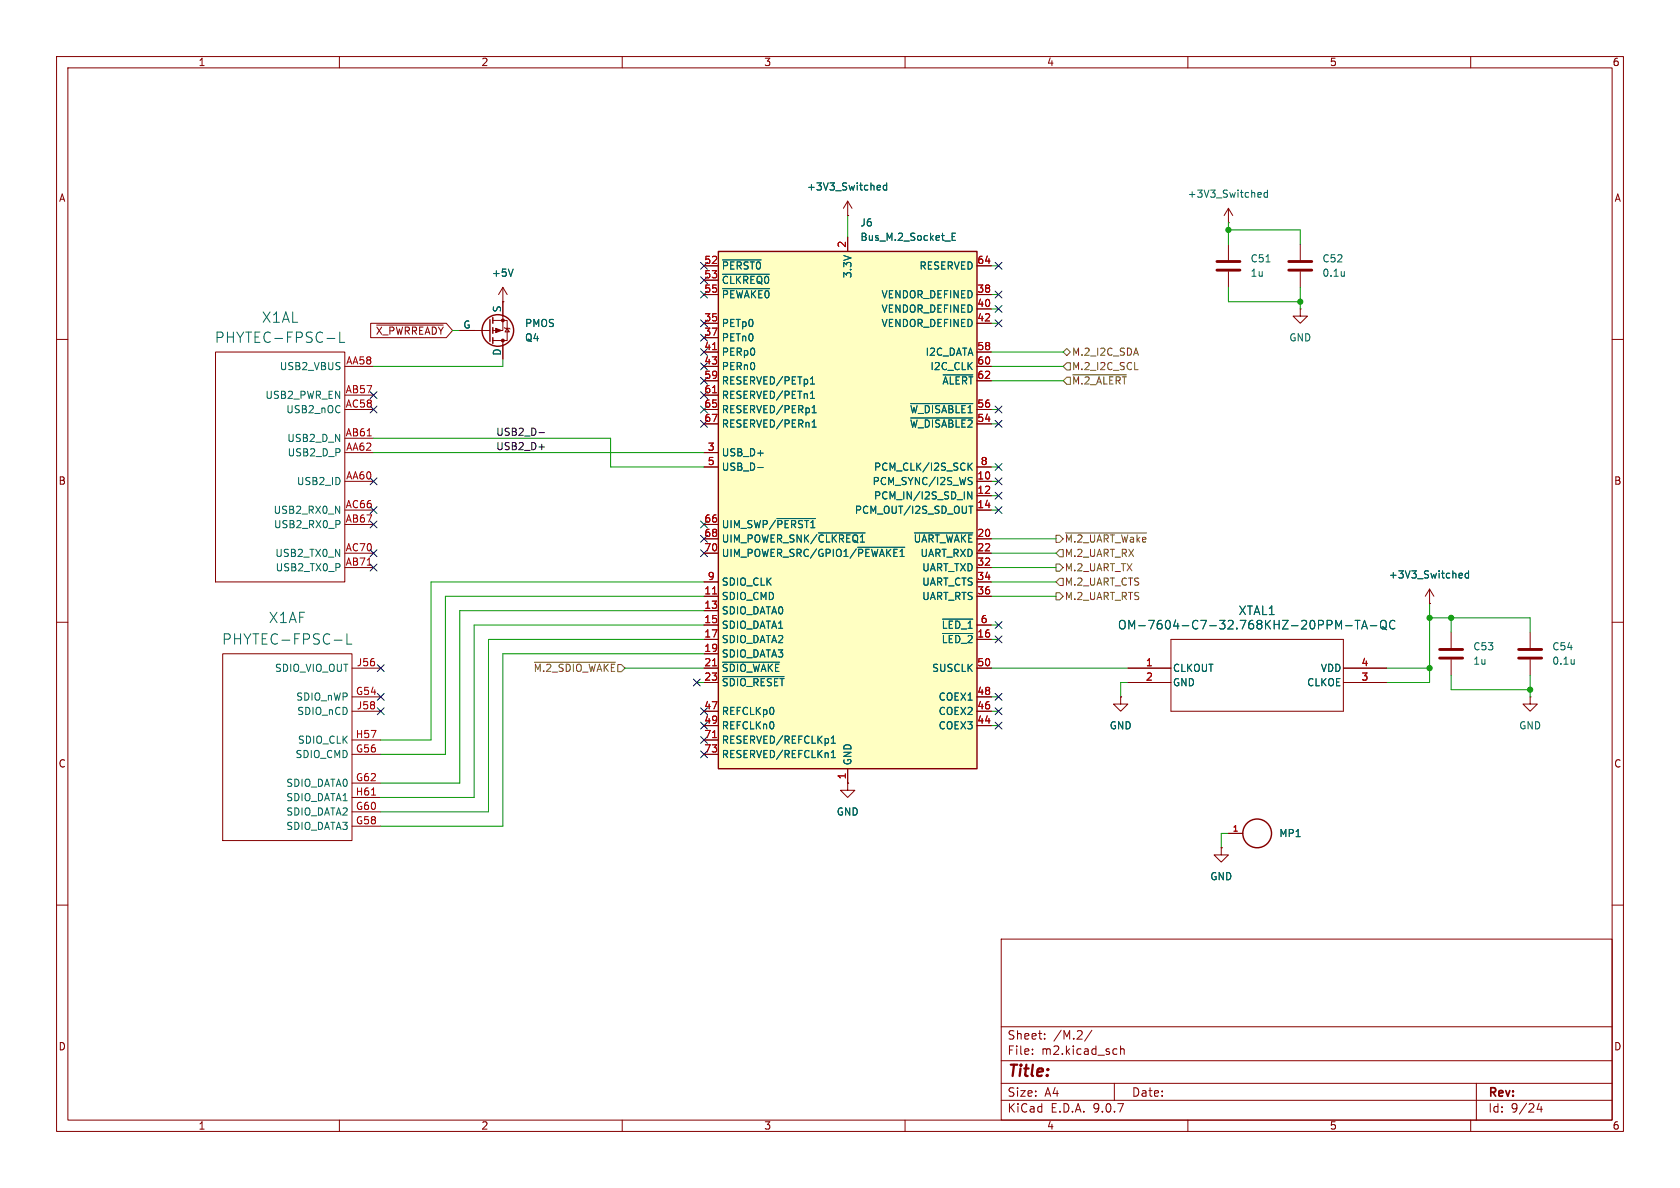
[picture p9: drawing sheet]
<svg xmlns="http://www.w3.org/2000/svg" width="297mm" height="210mm" viewBox="0 0 297 210" stroke-linecap="round" stroke-linejoin="round" font-family="sans-serif">
<g fill="none" stroke="#840000" stroke-width=".18">
<path d="M10 10h277v190h-277zM12 12h273v186h-273zM60 10v2M110 10v2M160 10v2M210 10v2M260 10v2M149.9 38.1h.1M149.9 35.6l-.8 1.2M149.9 35.6l.7 1.2M149.9 35.6v2.5M10 60h2"/>
<path d="M285 60h2M10 110h2M285 110h2M10 160h2M177 166h108v32h-108zM285 160h2M60 198v2M110 198v2M160 198v2M177 194.5h108M177 191.5h108M177 187.5h108"/>
<path d="M177 181.5h108M182.5 186.3v.1M182.5 185.5v.1M184.7 183.6v.1M184.7 182.8v.1M193 182.1l-1.3 2M197 191.5v3M197.3 185.4l.2 .1M197.5 186.3l-.2 .1M198.1 184.9v1.5M198.1 185.5l.2-.1 .4 .1v.9M210 198v2"/>
<path d="M260 198v2M261 191.5v6.5M272.1 195l-.4 1.1h1M272.5 195.6v1"/>
</g>
<path d="M155.2 32.8h.4l.1 .3-.6 .1M155.6 33.5l-.4 .1M156.8 32.8h-.4l-.3 .2 .2 .5h.5M156.8 32.3v1.3" fill="none" stroke="#006464" stroke-width=".18"/>
<path d="M127 44.5h45.7v91.4h-45.7z" fill="#ffffc2"/>
<g fill="none" stroke="#840000" stroke-width=".25">
<path d="M86.6 56.5v3.8M87.1 56.1v1.1M87.1 57.9v1M87.1 59.7v1M127 44.5h45.7v91.4h-45.7z"/>
<circle cx="88" cy="58.4" r="2.79"/>
<circle cx="222.2" cy="147.3" r="2.54"/>
</g>
<g fill="none" stroke="#840000" stroke-width=".18">
<path d="M149.9 38.1h.1M217.2 39.4h.1M217.2 36.8v2.6M217.2 36.8l-.8 1.3M217.2 36.8l.7 1.3M65.5 57.1h13.4l1.1 1.3-1.1 1.3h-13.4zM66.6 57.5h11.8M81.3 58.4h5.3M87.1 56.6h2.6v3.6h-2.6M88.9 50.8v7.6h-1.8M88.9 53.3h.1M88.9 50.8l-.8 1.3"/>
<path d="M88.9 50.8l.8 1.3M89.2 57.9l.1 .1h.7l.2 .2M89.7 58l.3 .7h-.7zM124.5 47h2.5M124.5 49.5h2.5M124.5 52.1h2.5M124.5 57.2h2.5M124.5 59.7h2.5M149.9 41.9v2.6M172.7 47h2.6M172.7 52.1h2.6M172.7 57.2h2.6"/>
<path d="M172.7 54.6h2.6M217.2 43.2v2.8M217.2 48v2.8M229.9 54.6v1.3h1.2l-1.2 1.3-1.3-1.3h1.3M229.9 54.6h.1M229.9 43.2v2.8M229.9 48v2.8M38.1 62.2h22.9v40.7h-22.9zM61 64.8h5M61 69.9h5M61 72.4h5M61 77.5h5"/>
<path d="M88.9 60.2v3.3M124.5 62.2h2.5M124.5 64.8h2.5M124.5 67.3h2.5M124.5 69.9h2.5M124.5 72.4h2.5M124.5 74.9h2.5M172.7 62.2h2.6M172.7 64.8h2.6M172.7 67.3h2.6M172.7 72.4h2.6M172.7 74.9h2.6"/>
<path d="M61 80h5M61 92.7h5M61 97.8h5M61 85.1h5M61 90.2h5M124.5 80h2.5M124.5 82.6h2.5M124.5 92.7h2.5M124.5 95.3h2.5M124.5 97.8h2.5M172.7 82.6h2.6M172.7 95.3h2.6"/>
<path d="M172.7 97.8h2.6M172.7 85.1h2.6M172.7 87.6h2.6M172.7 90.2h2.6M39.4 115.6h22.8v33h-22.8zM61 100.3h5M62.2 118.1h5.1M124.5 102.9h2.5M124.5 105.4h2.5M124.5 108h2.5M124.5 110.5h2.5M124.5 113h2.5"/>
<path d="M124.5 115.6h2.5M124.5 118.1h2.5M172.7 102.9h2.6M172.7 105.4h2.6M172.7 110.5h2.6M172.7 113h2.6M172.7 118.1h2.6M172.7 100.3h2.6M199.4 118.1h7.6M207 113h30.5v12.7h-30.5zM237.5 118.1h7.6M252.7 106.7h.1"/>
<path d="M252.7 104.1l-.7 1.3M252.7 104.1l.8 1.3M252.7 104.1v2.6M256.5 111.8v2.8M256.5 116.6v2.8M270.5 111.8v2.8M270.5 116.6v2.8M62.2 125.7h5.1M62.2 130.8h5.1M62.2 133.4h5.1M62.2 123.2h5.1M62.2 138.4h5.1"/>
<path d="M124.5 120.7h2.5M124.5 125.7h2.5M124.5 128.3h2.5M124.5 130.8h2.5M124.5 133.4h2.5M149.9 138.4v1.3h1.2l-1.2 1.3-1.3-1.3h1.3M149.9 138.4h.1M149.9 135.9v2.5M172.7 125.7h2.6M172.7 128.3h2.6M172.7 123.2h2.6M198.1 123.2v1.3h1.3l-1.3 1.2-1.3-1.2h1.3"/>
<path d="M198.1 123.2h.1M199.4 120.7h7.6M237.5 120.7h7.6M270.5 123.2v1.3h1.3l-1.3 1.2-1.3-1.2h1.3M270.5 123.2h.1M62.2 141h5.1M62.2 143.5h5.1M62.2 146.1h5.1M215.9 149.9v1.2h1.3l-1.3 1.3-1.3-1.3h1.3M215.9 149.9h.1M217.2 147.3h2.5"/>
</g>
<g fill="none" stroke="#006464" stroke-width=".18">
<path d="M155.2 32.8h.4l.1 .3-.6 .1M155.6 33.5l-.4 .1M156.8 32.8h-.4l-.3 .2 .2 .5h.5M156.8 32.3v1.3M222.6 34l.3 .1 .1 .2-.6 .1M222.9 34.8l-.3 .1M224.1 34.1l-.4-.1-.2 .3 .1 .5h.5M224.1 33.6v1.3M57.8 59.8h1.4M60.1 58.7v1.8h.8M90.7 47.6l-.4 1.2M127.7 45.9h6.9"/>
<path d="M127.7 48.5h8.3M127.7 51h8.4M167.1 42.6h.9M168.3 41.8h.4M168.9 41.2h-.6v1.3h.6M223.8 46.3h.7M237.7 48v.8M237.7 48.7l-.1 .1M143.3 67.9h.7M143.3 70.4h.7M143.4 66.9l.2-.3v1.3M143.4 69.5l.2-.3v1.2"/>
<path d="M143.6 73h.7M143.6 72.1l.3-.4v1.3M143.6 74.6l.3-.4v1.3M143.6 75.5h.7M161 71.3h11M161 73.9h11M166.7 66.3h5.3M60 92.1v.5M134 82.6h.9M137.4 91.7h6.8M144.7 94.2h8.2M151.6 96.7h8.4"/>
<path d="M161.7 94.2h10.3M171.1 81.9v1.2M171.3 89.5h.7M171.3 82.4l.6 .7M171.4 85l.3 .1 .2 .3-.3 .3h-.3M171.4 84.4l.5 .1M171.6 89.5v1.2M171.8 86.9v1.3l-.7-1.3v1.3M171.9 81.9l-.8 .7M59.1 113.2h1.4M61.3 112v1.9h.9M127.7 117.1h10.1"/>
<path d="M127.7 119.6h10.9M166.6 109.4h5.4M166.6 112h5.4M236.7 110.8l.5-1.1v1.5M237.9 110.6h1.2M239.6 109.7h.8M240 109.7v1.5M240.7 111.2l.5-1.5 .5 1.5M240.9 110.8h.7M242.2 110.6h1.2M244.1 109.9a.51 .51 0 0 1 .6-.2 .51 .51 0 0 1 .4 .5v.5a.51 .51 0 0 1-.5 .5 .51 .51 0 0 1-.5-.5zM244.3 110.8l.3 .1 .5 .4"/>
<path d="M246.6 109.8a.61 .61 0 0 0-.8 0 .61 .61 0 0 0-.1 .7 .57 .57 0 0 0 .2 .6 .57 .57 0 0 0 .7-.1M258.1 101.3l.4 .1v.2l-.6 .2M258.5 102.1l-.4 .1M259.6 101.4l-.3-.1-.3 .3 .1 .5h.5M259.6 100.9v1.3M278.3 116.6v.8M278.3 117.3l-.1 .1M147 131.4h.7M147 130.5l.3-.4v1.3M147 133l.3-.3v1.2M147 133.9h.7"/>
</g>
<path d="M64.9 77.1h.7M126 61.8h.7M126 69.4h.7M64.9 99.9h.7M126 105h.7M126 117.7h.7M126 130.4h.7M65.7 140.6h.7" fill="none" stroke="#a90000" stroke-width=".18"/>
<path d="M215.1 46.2h4.1M215.1 47.8h4.1M227.8 46.2h4.1M227.8 47.8h4.1M254.5 114.8h4.1M254.5 116.3h4.1M268.5 114.8h4M268.5 116.3h4" fill="none" stroke="#840000" stroke-width=".51"/>
<g fill="#840000" stroke="#840000" stroke-width=".18">
<path d="M87.6 58l1 .4-1 .4z"/>
<circle cx="88.9" cy="60.2" r=".25"/>
<circle cx="88.9" cy="56.6" r=".25"/>
</g>
<path d="M188 62.2l.6-.6 .6 .6-.6 .7zM188.6 66.7h.6v1.2h-.6l-.6-.6zM188.6 64.1h.6v1.3h-.6l-.6-.6zM189.6 66.3h9.5M200.6 65.3h.6M186.7 99.7h.6l.7 .6-.7 .7h-.6zM186.7 94.6h.6l.7 .7-.7 .6h-.6zM187.3 97.2h.7v1.2h-.7l-.6-.6zM188.4 94.2h14.3M94.5 117.1h14.3M186.7 104.8h.6l.7 .6-.7 .6h-.6zM186.7 102.9l.6-.7h.7v1.3h-.7z" fill="none" stroke="#725600" stroke-width=".18"/>
<path d="M95.3 79h1M95.3 76.5h1" fill="none" stroke="#0f0f0f" stroke-width=".18"/>
<g fill="none" stroke="#009600" stroke-width=".18">
<path d="M149.9 38.1v3.8M217.2 39.4v3.8M175.3 57.2h1.2M175.3 54.6h1.2M175.3 47h1.2M175.3 52.1h1.2M217.2 50.8v2.5h12.7M217.2 40.6h12.7v2.6M229.9 50.8v3.8M66 77.5h41.9v5.1h16.6M88.9 63.5v1.3h-22.9M175.3 74.9h1.2"/>
<path d="M175.3 64.8h12.7M175.3 62.2h12.7M175.3 67.3h12.7M175.3 72.4h1.2M66 80h58.5M175.3 87.6h1.2M175.3 90.2h1.2M175.3 85.1h1.2M175.3 82.6h1.2M175.3 97.8h11.4M175.3 95.3h11.4M110.5 118.1h14"/>
<path d="M124.5 113h-38.1v30.5h-19.1M124.5 110.5h-40.7v30.5h-16.5M124.5 115.6h-35.6v30.5h-21.6M124.5 102.9h-48.3v27.9h-8.9M124.5 105.4h-45.8v28h-11.4M124.5 108h-43.2v30.4h-14M175.3 118.1h24.1M175.3 113h1.2M175.3 110.5h1.2M175.3 102.9h11.4M175.3 105.4h11.4M175.3 100.3h11.4"/>
<path d="M245.1 118.1h7.6M252.7 109.2h17.8v2.6M252.7 106.7v14h-7.6M256.5 109.2v2.6M256.5 119.4v2.5h14M270.5 119.4v3.8M123.2 120.7h1.3M175.3 123.2h1.2M175.3 128.3h1.2M175.3 125.7h1.2M199.4 120.7h-1.3v2.5M217.2 147.3h-1.3v2.6"/>
</g>
<g fill="none" stroke="#000084" stroke-width=".18">
<path d="M123.9 51.5l1.2 1.2M123.9 56.5l1.2 1.3M123.9 59.1l1.2 1.2M123.9 46.4l1.2 1.2M123.9 48.9l1.2 1.2M125.1 51.5l-1.2 1.2M125.1 56.5l-1.2 1.3M125.1 59.1l-1.2 1.2M125.1 46.4l-1.2 1.2M125.1 48.9l-1.2 1.2M175.9 54l1.2 1.2M175.9 51.5l1.2 1.2"/>
<path d="M175.9 46.4l1.2 1.2M175.9 56.5l1.2 1.3M177.1 54l-1.2 1.2M177.1 51.5l-1.2 1.2M177.1 46.4l-1.2 1.2M177.1 56.5l-1.2 1.3M65.4 69.2l1.2 1.3M65.4 71.8l1.2 1.2M66.6 69.2l-1.2 1.3M66.6 71.8l-1.2 1.2M123.9 66.7l1.2 1.2M123.9 71.8l1.2 1.2"/>
<path d="M123.9 74.3l1.2 1.2M123.9 69.2l1.2 1.3M123.9 61.6l1.2 1.2M123.9 64.2l1.2 1.2M125.1 66.7l-1.2 1.2M125.1 71.8l-1.2 1.2M125.1 74.3l-1.2 1.2M125.1 69.2l-1.2 1.3M125.1 61.6l-1.2 1.2M125.1 64.2l-1.2 1.2M175.9 71.8l1.2 1.2M175.9 74.3l1.2 1.2"/>
<path d="M177.1 71.8l-1.2 1.2M177.1 74.3l-1.2 1.2M65.4 97.2l1.2 1.2M65.4 89.6l1.2 1.2M65.4 84.5l1.2 1.2M65.4 99.7l1.2 1.2M65.4 92.1l1.2 1.2M66.6 97.2l-1.2 1.2M66.6 89.6l-1.2 1.2M66.6 84.5l-1.2 1.2M66.6 99.7l-1.2 1.2M66.6 92.1l-1.2 1.2"/>
<path d="M123.9 92.1l1.2 1.2M123.9 97.2l1.2 1.2M123.9 94.6l1.2 1.3M125.1 92.1l-1.2 1.2M125.1 97.2l-1.2 1.2M125.1 94.6l-1.2 1.3M175.9 89.6l1.2 1.2M175.9 87l1.2 1.2M175.9 81.9l1.2 1.3M175.9 84.5l1.2 1.2M177.1 89.6l-1.2 1.2M177.1 87l-1.2 1.2"/>
<path d="M177.1 81.9l-1.2 1.3M177.1 84.5l-1.2 1.2M66.7 117.5l1.2 1.2M67.9 117.5l-1.2 1.2M175.9 109.9l1.2 1.2M175.9 112.4l1.2 1.2M177.1 109.9l-1.2 1.2M177.1 112.4l-1.2 1.2M66.7 125.1l1.2 1.2M66.7 122.6l1.2 1.2M67.9 125.1l-1.2 1.2M67.9 122.6l-1.2 1.2"/>
<path d="M122.6 120l1.2 1.3M123.8 120l-1.2 1.3M123.9 127.7l1.2 1.2M123.9 130.2l1.2 1.2M123.9 132.7l1.2 1.3M123.9 125.1l1.2 1.2M125.1 127.7l-1.2 1.2M125.1 130.2l-1.2 1.2M125.1 132.7l-1.2 1.3M125.1 125.1l-1.2 1.2M175.9 125.1l1.2 1.2M175.9 127.7l1.2 1.2"/>
<path d="M175.9 122.6l1.2 1.2M177.1 125.1l-1.2 1.2M177.1 127.7l-1.2 1.2M177.1 122.6l-1.2 1.2"/>
</g>
<g fill="#009600" stroke="#009600" stroke-width=".18">
<circle cx="256.5" cy="109.2" r=".46"/>
<circle cx="252.7" cy="118.1" r=".46"/>
<circle cx="270.5" cy="121.9" r=".46"/>
<circle cx="252.7" cy="109.2" r=".46"/>
<circle cx="229.9" cy="53.3" r=".46"/>
<circle cx="217.2" cy="40.6" r=".46"/>
</g>
<text font-size="2.8" fill="#840000" x="178" y="190.9">Title:</text>
<g font-size="2.5" fill="#006464">
<text x="46.2" y="57.3">X1AL</text>
<text x="37.9" y="60.8">PHYTEC-FPSC-L</text>
<text x="47.4" y="110.4">X1AF</text>
<text x="39.2" y="114.2">PHYTEC-FPSC-L</text>
</g>
<g font-size="2.1" fill="#006464">
<text x="197.5" y="111.5">OM-7604-C7-32.768KHZ-20PPM-TA-QC</text>
<text x="218.9" y="108.9">XTAL1</text>
</g>
<g font-size="2.1" fill="#840000">
<text x="178" y="184">Sheet:</text>
<text x="186.2" y="184">/M.2/</text>
<text x="178" y="186.7">File:</text>
<text x="184.1" y="186.7">m2.kicad_sch</text>
<text x="178" y="196.9">KiCad</text>
<text x="178" y="194.1">Size:</text>
<text x="184.7" y="194.1">A4</text>
<text x="185.7" y="196.9">E.D.A.</text>
<text x="193.3" y="196.9">9.0.7</text>
<text x="200" y="194.1">Date:</text>
<text x="263" y="194.3">Rev:</text>
<text x="263" y="196.9">Id:</text>
<text x="267.1" y="196.9">9/24</text>
</g>
<g font-size="1.8" fill="#840000">
<text x="35" y="11.9">1</text>
<text x="85" y="11.9">2</text>
<text x="135" y="11.9">3</text>
<text x="185" y="11.9">4</text>
<text x="235" y="11.9">5</text>
<text x="285" y="11.9">6</text>
<text x="10.3" y="35.9">A</text>
<text x="285.3" y="35.9">A</text>
<text x="10.3" y="85.9">B</text>
<text x="285.3" y="85.9">B</text>
<text x="10.3" y="135.9">C</text>
<text x="285.3" y="135.9">C</text>
<text x="10.3" y="185.9">D</text>
<text x="285.3" y="185.9">D</text>
<text x="35" y="199.9">1</text>
<text x="85" y="199.9">2</text>
<text x="135" y="199.9">3</text>
<text x="185" y="199.9">4</text>
<text x="235" y="199.9">5</text>
<text x="285" y="199.9">6</text>
</g>
<g font-size="1.8" fill="#006464">
<text x="142.6" y="33.9">+3V3_Switched</text>
<text x="209.9" y="35.2">+3V3_Switched</text>
<text x="152" y="40.2">J6</text>
<text x="127.5" y="47.9">~{PERST0}</text>
<text x="152" y="42.8">Bus_M.2_Socket_E</text>
<text x="162.5" y="47.9">RESERVED</text>
<text x="221" y="46.6">C51</text>
<text x="233.7" y="46.6">C52</text>
<text x="86.9" y="49.1">+5V</text>
<text x="127.5" y="50.4">~{CLKREQ0}</text>
<text x="127.5" y="52.9">~{PEWAKE0}</text>
<text x="150.7" y="49.3" transform="rotate(-90 150.7 49.3)">3.3V</text>
<text x="155.7" y="52.9">VENDOR_DEFINED</text>
<text x="221" y="49.1">1u</text>
<text x="233.7" y="49.1">0.1u</text>
<text x="81.8" y="58.2">G</text>
<text x="88.6" y="55.3" transform="rotate(-90 88.6 55.3)">S</text>
<text x="92.7" y="58">PMOS</text>
<text x="127.5" y="58">PETp0</text>
<text x="155.7" y="55.5">VENDOR_DEFINED</text>
<text x="155.7" y="58">VENDOR_DEFINED</text>
<text x="49.4" y="65.6">USB2_VBUS</text>
<text x="88.6" y="63" transform="rotate(-90 88.6 63)">D</text>
<text x="92.7" y="60.6">Q4</text>
<text x="127.5" y="60.6">PETn0</text>
<text x="127.5" y="63.1">PERp0</text>
<text x="127.5" y="65.6">PERn0</text>
<text x="163.5" y="63.1">I2C_DATA</text>
<text x="164.4" y="65.6">I2C_CLK</text>
<text x="227.8" y="60.6">GND</text>
<text x="46.8" y="70.7">USB2_PWR_EN</text>
<text x="127.5" y="68.2">RESERVED/PETp1</text>
<text x="127.5" y="70.7">RESERVED/PETn1</text>
<text x="166.5" y="68.2">~{ALERT}</text>
<text x="50.5" y="73.3">USB2_nOC</text>
<text x="127.5" y="73.3">RESERVED/PERp1</text>
<text x="127.5" y="75.8">RESERVED/PERn1</text>
<text x="160.8" y="73.3">~{W_DISABLE1}</text>
<text x="160.8" y="75.8">~{W_DISABLE2}</text>
<text x="50.7" y="78.3">USB2_D_N</text>
<text x="50.8" y="80.9">USB2_D_P</text>
<text x="127.5" y="80.9">USB_D+</text>
<text x="127.5" y="83.4">USB_D-</text>
<text x="154.4" y="83.4">PCM_CLK/I2S_SCK</text>
<text x="52.4" y="86">USB2_ID</text>
<text x="154.2" y="86">PCM_SYNC/I2S_WS</text>
<text x="154.4" y="88.5">PCM_IN/I2S_SD_IN</text>
<text x="48.3" y="91">USB2_RX0_N</text>
<text x="48.3" y="93.6">USB2_RX0_P</text>
<text x="127.5" y="93.6">UIM_SWP/~{PERST1}</text>
<text x="151" y="91">PCM_OUT/I2S_SD_OUT</text>
<text x="48.6" y="98.7">USB2_TX0_N</text>
<text x="48.6" y="101.2">USB2_TX0_P</text>
<text x="127.5" y="96.1">UIM_POWER_SNK/~{CLKREQ1}</text>
<text x="127.5" y="98.7">UIM_POWER_SRC/GPIO1/~{PEWAKE1}</text>
<text x="161.4" y="96.1">~{UART_WAKE}</text>
<text x="162.6" y="98.7">UART_RXD</text>
<text x="162.9" y="101.2">UART_TXD</text>
<text x="127.5" y="103.7">SDIO_CLK</text>
<text x="127.5" y="106.3">SDIO_CMD</text>
<text x="162.9" y="103.7">UART_CTS</text>
<text x="162.9" y="106.3">UART_RTS</text>
<text x="245.4" y="102.5">+3V3_Switched</text>
<text x="127.5" y="108.8">SDIO_DATA0</text>
<text x="127.5" y="111.4">SDIO_DATA1</text>
<text x="127.5" y="113.9">SDIO_DATA2</text>
<text x="166.4" y="111.4">~{LED_1}</text>
<text x="166.4" y="113.9">~{LED_2}</text>
<text x="48.5" y="119">SDIO_VIO_OUT</text>
<text x="127.5" y="116.4">SDIO_DATA3</text>
<text x="127.5" y="119">~{SDIO_WAKE}</text>
<text x="164.7" y="119">SUSCLK</text>
<text x="207.3" y="119">CLKOUT</text>
<text x="233.4" y="119">VDD</text>
<text x="260.4" y="117.7">1u</text>
<text x="260.4" y="115.2">C53</text>
<text x="274.3" y="115.2">C54</text>
<text x="274.3" y="117.7">0.1u</text>
<text x="52.3" y="124.1">SDIO_nWP</text>
<text x="127.5" y="121.5">~{SDIO_RESET}</text>
<text x="165.8" y="124.1">COEX1</text>
<text x="207.3" y="121.5">GND</text>
<text x="231" y="121.5">CLKOE</text>
<text x="52.4" y="126.6">SDIO_nCD</text>
<text x="52.6" y="131.7">SDIO_CLK</text>
<text x="127.5" y="126.6">REFCLKp0</text>
<text x="127.5" y="129.1">REFCLKn0</text>
<text x="127.5" y="131.7">RESERVED/REFCLKp1</text>
<text x="165.8" y="126.6">COEX2</text>
<text x="165.8" y="129.1">COEX3</text>
<text x="196.1" y="129.1">GND</text>
<text x="268.5" y="129.1">GND</text>
<text x="52.1" y="134.2">SDIO_CMD</text>
<text x="127.5" y="134.2">RESERVED/REFCLKn1</text>
<text x="150.7" y="135.4" transform="rotate(-90 150.7 135.4)">GND</text>
<text x="50.5" y="139.3">SDIO_DATA0</text>
<text x="50.5" y="141.8">SDIO_DATA1</text>
<text x="50.5" y="144.4">SDIO_DATA2</text>
<text x="50.5" y="146.9">SDIO_DATA3</text>
<text x="147.8" y="144.4">GND</text>
<text x="226.1" y="148.2">MP1</text>
<text x="213.9" y="155.8">GND</text>
</g>
<g font-size="1.8" fill="#a90000">
<text x="124.4" y="46.7">52</text>
<text x="149.6" y="43.9" transform="rotate(-90 149.6 43.9)">2</text>
<text x="172.7" y="46.7">64</text>
<text x="124.4" y="49.3">53</text>
<text x="124.4" y="51.8">55</text>
<text x="172.7" y="51.8">38</text>
<text x="124.4" y="56.9">35</text>
<text x="124.4" y="59.4">37</text>
<text x="172.7" y="54.4">40</text>
<text x="172.7" y="56.9">42</text>
<text x="61.1" y="64.5">AA58</text>
<text x="124.4" y="62">41</text>
<text x="124.4" y="64.5">43</text>
<text x="172.7" y="62">58</text>
<text x="172.7" y="64.5">60</text>
<text x="61" y="69.6">AB57</text>
<text x="124.4" y="67.1">59</text>
<text x="124.4" y="69.6">61</text>
<text x="172.7" y="67.1">62</text>
<text x="61" y="72.1">AC58</text>
<text x="61" y="77.2">AB61</text>
<text x="124.4" y="72.1">65</text>
<text x="124.4" y="74.7">67</text>
<text x="172.7" y="72.1">56</text>
<text x="172.7" y="74.7">54</text>
<text x="61.1" y="79.8">AA62</text>
<text x="125" y="79.8">3</text>
<text x="125" y="82.3">5</text>
<text x="173.3" y="82.3">8</text>
<text x="61" y="89.9">AC66</text>
<text x="61.1" y="84.8">AA60</text>
<text x="172.7" y="84.8">10</text>
<text x="172.7" y="87.4">12</text>
<text x="172.7" y="89.9">14</text>
<text x="61" y="92.5">AB67</text>
<text x="124.4" y="92.5">66</text>
<text x="124.4" y="95">68</text>
<text x="172.7" y="95">20</text>
<text x="61" y="97.5">AC70</text>
<text x="61" y="100.1">AB71</text>
<text x="124.4" y="97.5">70</text>
<text x="172.7" y="97.5">22</text>
<text x="172.7" y="100.1">32</text>
<text x="124.4" y="105.2">11</text>
<text x="124.4" y="107.7">13</text>
<text x="125" y="102.6">9</text>
<text x="172.7" y="102.6">34</text>
<text x="172.7" y="105.2">36</text>
<text x="124.4" y="110.2">15</text>
<text x="124.4" y="112.8">17</text>
<text x="172.7" y="112.8">16</text>
<text x="173.3" y="110.2">6</text>
<text x="63" y="117.9">J56</text>
<text x="124.4" y="115.3">19</text>
<text x="124.4" y="117.9">21</text>
<text x="172.7" y="117.9">50</text>
<text x="202.5" y="117.9">1</text>
<text x="240.6" y="117.9">4</text>
<text x="62.8" y="122.9">G54</text>
<text x="63" y="125.5">J58</text>
<text x="124.4" y="120.4">23</text>
<text x="124.4" y="125.5">47</text>
<text x="172.7" y="122.9">48</text>
<text x="172.7" y="125.5">46</text>
<text x="202.5" y="120.4">2</text>
<text x="240.6" y="120.4">3</text>
<text x="62.8" y="130.6">H57</text>
<text x="124.4" y="128">49</text>
<text x="124.4" y="130.6">71</text>
<text x="172.7" y="128">44</text>
<text x="62.8" y="133.1">G56</text>
<text x="124.4" y="133.1">73</text>
<text x="149.6" y="137.9" transform="rotate(-90 149.6 137.9)">1</text>
<text x="62.8" y="140.7">H61</text>
<text x="62.8" y="138.2">G62</text>
<text x="62.8" y="143.3">G60</text>
<text x="62.8" y="145.8">G58</text>
</g>
<text font-size="1.8" fill="#009600" x="66.3" y="59.4">~{X_PWRREADY}</text>
<g font-size="1.8" fill="#725600">
<text x="189.4" y="63.1">M.2_I2C_SDA</text>
<text x="189.4" y="65.6">M.2_I2C_SCL</text>
<text x="189.4" y="68.2">~{M.2_ALERT}</text>
<text x="188.2" y="101.2">M.2_UART_TX</text>
<text x="188.2" y="96.1">~{M.2_UART_Wake}</text>
<text x="188.2" y="98.7">M.2_UART_RX</text>
<text x="188.2" y="106.3">M.2_UART_RTS</text>
<text x="188.2" y="103.7">M.2_UART_CTS</text>
<text x="94.3" y="119">~{M.2_SDIO_WAKE}</text>
</g>
<g font-size="1.8" fill="#0f0f0f">
<text x="87.6" y="77.1">USB2_D-</text>
<text x="87.6" y="79.7">USB2_D+</text>
</g>
<text font-size="1.4" fill="#a90000" x="217.8" y="147.1">1</text>
</svg>
